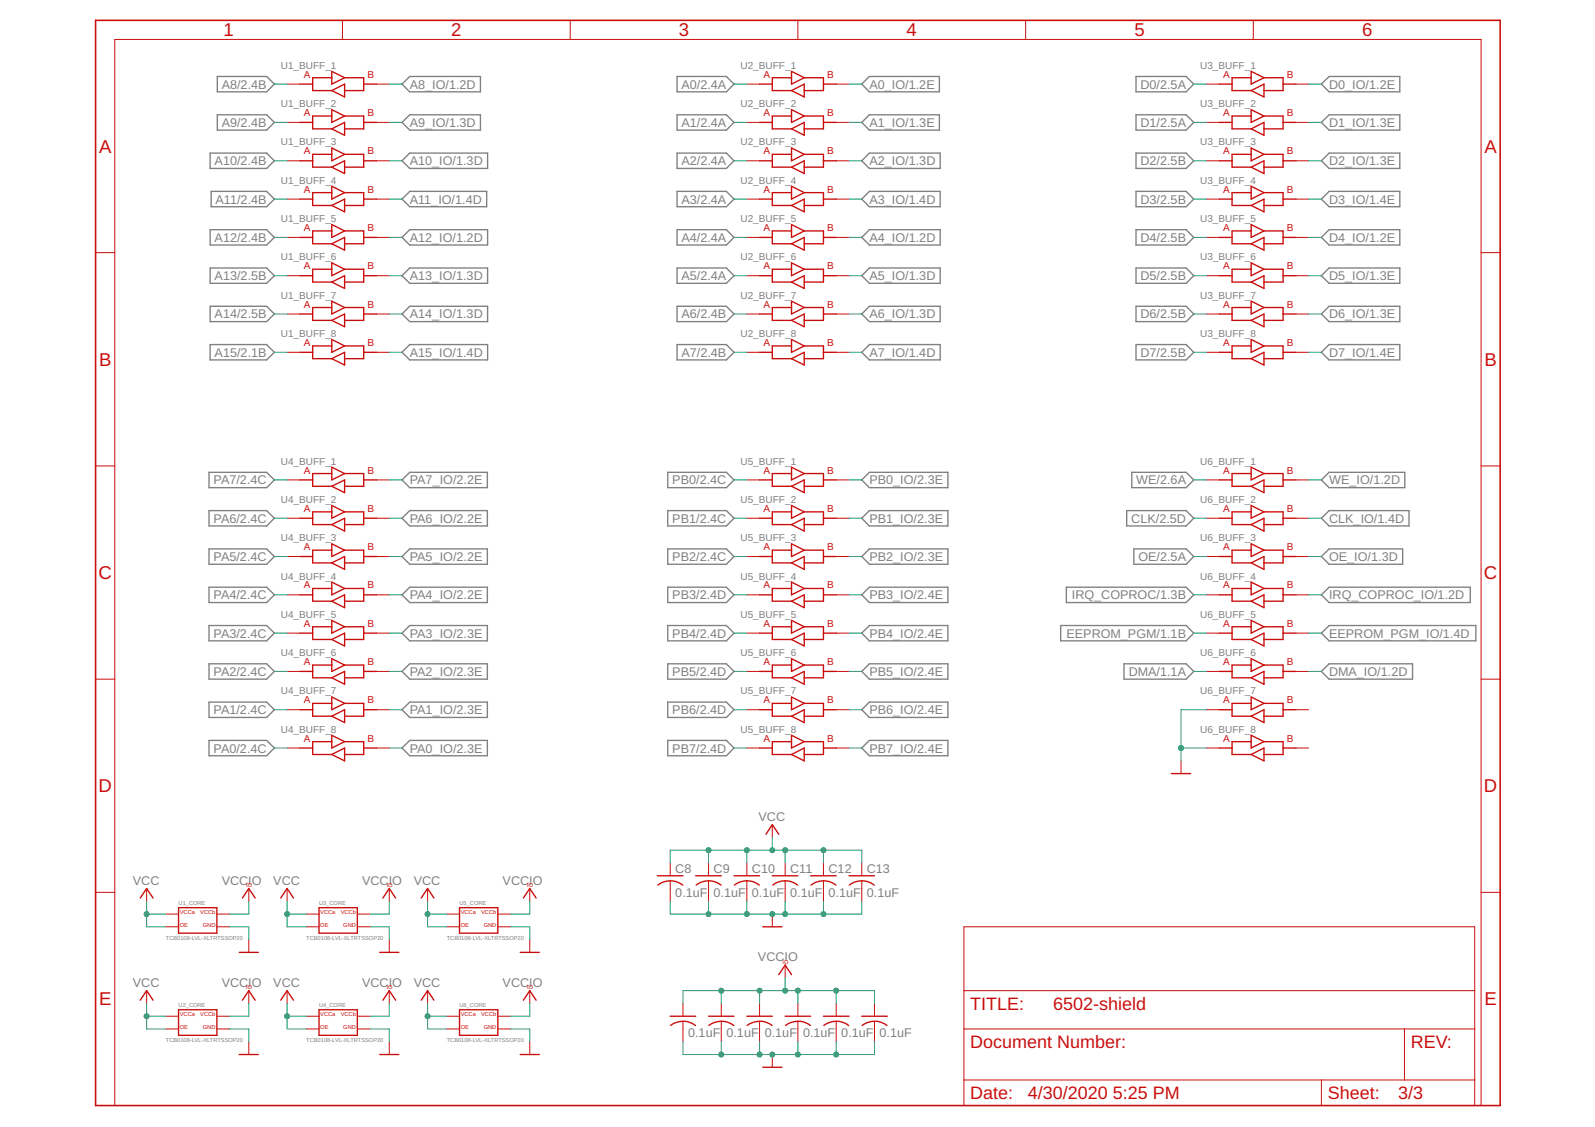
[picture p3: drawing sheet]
<svg xmlns="http://www.w3.org/2000/svg" width="297mm" height="210mm" viewBox="0 0 297 210" stroke-linecap="round" stroke-linejoin="round" font-family="sans-serif">
<g fill="none" stroke="#808080" stroke-width=".25">
<path d="M40.5 14.2h9.2l1.4 1.5-1.4 1.4h-9.2zM74.9 15.7l1.4-1.5h13.2v2.9h-13.2zM126.1 14.2h9.2l1.4 1.5-1.4 1.4h-9.2zM160.5 15.7l1.4-1.5h13v2.9h-13zM211.6 14.2h9.3l1.4 1.5-1.4 1.4h-9.3zM246.1 15.7l1.4-1.5h13.2v2.9h-13.2zM39.1 28.5h10.6l1.4 1.5-1.4 1.4h-10.6zM39.3 35.6h10.4l1.4 1.5-1.4 1.4h-10.4zM40.5 21.4h9.2l1.4 1.4-1.4 1.4h-9.2zM74.9 37.1l1.4-1.5h14.3v2.9h-14.3zM74.9 30l1.4-1.5h14.5v2.9h-14.5zM74.9 22.8l1.4-1.4h13.2v2.8h-13.2z"/>
<path d="M126.1 35.6h9.2l1.4 1.5-1.4 1.4h-9.2zM126.1 28.5h9.2l1.4 1.5-1.4 1.4h-9.2zM126.1 21.4h9.2l1.4 1.4-1.4 1.4h-9.2zM160.5 22.8l1.4-1.4h13v2.8h-13zM161.9 35.6h13.2v2.9h-13.2l-1.4-1.4zM161.9 28.5h13.2v2.9h-13.2l-1.4-1.4zM211.6 21.4h9.3l1.4 1.4-1.4 1.4h-9.3zM211.6 28.5h9.3l1.4 1.5-1.4 1.4h-9.3zM211.6 35.6h9.3l1.4 1.5-1.4 1.4h-9.3zM246.1 37.1l1.4-1.5h13.2v2.9h-13.2zM246.1 30l1.4-1.5h13.2v2.9h-13.2zM246.1 22.8l1.4-1.4h13.2v2.8h-13.2z"/>
<path d="M39.1 57h10.6l1.4 1.5-1.4 1.4h-10.6zM39.1 49.9h10.6l1.4 1.5-1.4 1.4h-10.6zM39.1 42.8h10.6l1.4 1.4-1.4 1.4h-10.6zM74.9 58.5l1.4-1.5h14.5v2.9h-14.5zM74.9 51.4l1.4-1.5h14.5v2.9h-14.5zM74.9 44.2l1.4-1.4h14.5v2.8h-14.5zM126.1 57h9.2l1.4 1.5-1.4 1.4h-9.2zM126.1 49.9h9.2l1.4 1.5-1.4 1.4h-9.2zM126.1 42.8h9.2l1.4 1.4-1.4 1.4h-9.2zM161.9 57h13.2v2.9h-13.2l-1.4-1.4zM161.9 49.9h13.2v2.9h-13.2l-1.4-1.4zM161.9 42.8h13.2v2.8h-13.2l-1.4-1.4z"/>
<path d="M211.6 42.8h9.3l1.4 1.4-1.4 1.4h-9.3zM211.6 49.9h9.3l1.4 1.5-1.4 1.4h-9.3zM211.6 57h9.3l1.4 1.5-1.4 1.4h-9.3zM246.1 58.5l1.4-1.5h13.2v2.9h-13.2zM246.1 51.4l1.4-1.5h13.2v2.9h-13.2zM246.1 44.2l1.4-1.4h13.2v2.8h-13.2zM39.1 64.2h10.6l1.4 1.4-1.4 1.4h-10.6zM74.9 65.6l1.4-1.4h14.5v2.8h-14.5zM126.1 64.2h9.2l1.4 1.4-1.4 1.4h-9.2zM161.9 64.2h13.2v2.8h-13.2l-1.4-1.4zM211.6 64.2h9.3l1.4 1.4-1.4 1.4h-9.3zM246.1 65.6l1.4-1.4h13.2v2.8h-13.2z"/>
<path d="M38.9 95.1h10.8l1.4 1.4-1.4 1.5h-10.8zM38.9 88h10.8l1.4 1.4-1.4 1.4h-10.8zM74.9 96.5l1.4-1.4h14.5v2.9h-14.5zM74.9 89.4l1.4-1.4h14.5v2.8h-14.5zM124.4 95.1h10.9l1.4 1.4-1.4 1.5h-10.9zM124.4 88h10.9l1.4 1.4-1.4 1.4h-10.9zM160.5 96.5l1.4-1.4h14.6v2.9h-14.6zM161.9 88h14.6v2.8h-14.6l-1.4-1.4zM209.8 95.1h11.1l1.4 1.4-1.4 1.5h-11.1zM210.8 88h10.1l1.4 1.4-1.4 1.4h-10.1zM246.1 96.5l1.4-1.4h14.9v2.9h-14.9zM246.1 89.4l1.4-1.4h14.1v2.8h-14.1z"/>
<path d="M38.9 102.2h10.8l1.4 1.5-1.4 1.4h-10.8zM38.9 109.4h10.8l1.4 1.4-1.4 1.4h-10.8zM38.9 116.5h10.8l1.4 1.4-1.4 1.5h-10.8zM74.9 103.7l1.4-1.5h14.5v2.9h-14.5zM74.9 110.8l1.4-1.4h14.5v2.8h-14.5zM74.9 117.9l1.4-1.4h14.5v2.9h-14.5zM124.4 102.2h10.9l1.4 1.5-1.4 1.4h-10.9zM124.4 109.4h10.9l1.4 1.4-1.4 1.4h-10.9zM124.4 116.5h10.9l1.4 1.4-1.4 1.5h-10.9zM160.5 103.7l1.4-1.5h14.6v2.9h-14.6zM160.5 110.8l1.4-1.4h14.6v2.8h-14.6zM160.5 117.9l1.4-1.4h14.6v2.9h-14.6z"/>
<path d="M197.5 116.5h23.4l1.4 1.4-1.4 1.5h-23.4zM198.6 109.4h22.3l1.4 1.4-1.4 1.4h-22.3zM211.2 102.2h9.7l1.4 1.5-1.4 1.4h-9.7zM246.1 103.7l1.4-1.5h13.7v2.9h-13.7zM246.1 110.8l1.4-1.4h26.3v2.8h-26.3zM246.1 117.9l1.4-1.4h27.3v2.9h-27.3zM38.9 123.6h10.8l1.4 1.5-1.4 1.4h-10.8zM38.9 130.8h10.8l1.4 1.4-1.4 1.4h-10.8zM38.9 137.9h10.8l1.4 1.4-1.4 1.5h-10.8zM74.9 125.1l1.4-1.5h14.5v2.9h-14.5zM74.9 132.2l1.4-1.4h14.5v2.8h-14.5zM74.9 139.3l1.4-1.4h14.5v2.9h-14.5z"/>
<path d="M124.4 123.6h10.9l1.4 1.5-1.4 1.4h-10.9zM124.4 130.8h10.9l1.4 1.4-1.4 1.4h-10.9zM124.4 137.9h10.9l1.4 1.4-1.4 1.5h-10.9zM160.5 125.1l1.4-1.5h14.6v2.9h-14.6zM160.5 132.2l1.4-1.4h14.6v2.8h-14.6zM160.5 139.3l1.4-1.4h14.6v2.9h-14.6zM209.3 123.6h11.6l1.4 1.5-1.4 1.4h-11.6zM246.1 125.1l1.4-1.5h15.6v2.9h-15.6z"/>
</g>
<path d="M17.8 3.8h261.6v202.1h-261.6z" fill="none" stroke="#c90d0c" stroke-width=".3"/>
<g fill="none" stroke="#c90d0c" stroke-width=".19">
<path d="M53.5 15.7h2.4M63.8 3.8v3.5M70.1 15.7h2.4M106.2 3.8v3.5M139.1 15.7h2.4M148.6 3.8v3.5M155.7 15.7h2.4M191 3.8v3.5M224.7 15.7h2.4M233.4 3.8v3.5M241.3 15.7h2.4M53.5 22.8h2.4"/>
<path d="M53.5 30h2.4M53.5 37.1h2.4M70.1 22.8h2.4M70.1 30h2.4M70.1 37.1h2.4M139.1 22.8h2.4M139.1 30h2.4M139.1 37.1h2.4M155.7 22.8h2.4M155.7 30h2.4M155.7 37.1h2.4M224.7 22.8h2.4"/>
<path d="M224.7 30h2.4M224.7 37.1h2.4M241.3 22.8h2.4M241.3 30h2.4M241.3 37.1h2.4M17.8 47.1h3.6M53.5 44.2h2.4M53.5 51.4h2.4M53.5 58.5h2.4M70.1 44.2h2.4M70.1 51.4h2.4M70.1 58.5h2.4"/>
<path d="M139.1 44.2h2.4M139.1 51.4h2.4M139.1 58.5h2.4M155.7 44.2h2.4M155.7 51.4h2.4M155.7 58.5h2.4M224.7 44.2h2.4M224.7 51.4h2.4M224.7 58.5h2.4M241.3 44.2h2.4M241.3 51.4h2.4M241.3 58.5h2.4"/>
<path d="M275.8 47.1h3.6M53.5 65.6h2.4M70.1 65.6h2.4M139.1 65.6h2.4M155.7 65.6h2.4M224.7 65.6h2.4M241.3 65.6h2.4M17.8 86.8h3.6M53.5 89.4h2.4M53.5 96.5h2.4M70.1 89.4h2.4M70.1 96.5h2.4"/>
<path d="M139.1 89.4h2.4M139.1 96.5h2.4M155.7 89.4h2.4M155.7 96.5h2.4M224.7 89.4h2.4M224.7 96.5h2.4M241.3 89.4h2.4M241.3 96.5h2.4M275.8 86.8h3.6M53.5 103.7h2.4M53.5 110.8h2.4M53.5 117.9h2.4"/>
<path d="M70.1 103.7h2.4M70.1 110.8h2.4M70.1 117.9h2.4M139.1 103.7h2.4M139.1 110.8h2.4M139.1 117.9h2.4M155.7 103.7h2.4M155.7 110.8h2.4M155.7 117.9h2.4M224.7 103.7h2.4M224.7 110.8h2.4M224.7 117.9h2.4"/>
<path d="M241.3 103.7h2.4M241.3 110.8h2.4M241.3 117.9h2.4M17.8 126.5h3.6M53.5 125.1h2.4M53.5 132.2h2.4M53.5 139.3h2.4M70.1 125.1h2.4M70.1 132.2h2.4M70.1 139.3h2.4M139.1 125.1h2.4M139.1 132.2h2.4"/>
<path d="M139.1 139.3h2.4M155.7 125.1h2.4M155.7 132.2h2.4M155.7 139.3h2.4M224.7 125.1h2.4M224.7 132.2h2.4M224.7 139.3h2.4M241.3 125.1h2.4M241.3 132.2h2.4M241.3 139.3h2.4M275.8 126.5h3.6M143.8 153.6v2.4"/>
<path d="M219.9 141.7v2.4M17.8 166.2h3.6M27.3 165.5v2.4M30.9 172.6h2.4M30.9 170.2h2.4M40.4 172.6h2.4M40.4 170.2h2.4M46.3 165.5v2.4M46.3 175v2.4M53.5 165.5v2.4M57 172.6h2.4M57 170.2h2.4"/>
<path d="M66.5 172.6h2.4M66.5 170.2h2.4M72.5 165.5v2.4M72.5 175v2.4M79.6 165.5v2.4M83.2 172.6h2.4M83.2 170.2h2.4M92.7 172.6h2.4M92.7 170.2h2.4M98.7 165.5v2.4M98.7 175v2.4M124.8 160.7v2.4"/>
<path d="M124.8 164.1v3.8M132 160.7v2.4M132 164.1v3.8M139.1 160.7v2.4M139.1 164.1v3.8M143.8 170.2v2.4M146.2 160.7v2.4M146.2 164.1v3.8M146.2 179.7v2.4M153.4 160.7v2.4M153.4 164.1v3.8M160.5 160.7v2.4"/>
<path d="M160.5 164.1v3.8M179.5 172.6h95.1v33.3h-95.1zM275.8 166.2h3.6M27.3 184.5v2.4M30.9 191.6h2.4M30.9 189.3h2.4M40.4 191.6h2.4M40.4 189.3h2.4M46.3 184.5v2.4M46.3 194v2.4M53.5 184.5v2.4M57 191.6h2.4"/>
<path d="M57 189.3h2.4M66.5 191.6h2.4M66.5 189.3h2.4M72.5 184.5v2.4M72.5 194v2.4M79.6 184.5v2.4M83.2 191.6h2.4M83.2 189.3h2.4M92.7 191.6h2.4M92.7 189.3h2.4M98.7 184.5v2.4M98.7 194v2.4"/>
<path d="M127.2 186.9v2.4M127.2 190.2v3.8M134.3 186.9v2.4M134.3 190.2v3.8M141.5 186.9v2.4M141.5 190.2v3.8M143.8 196.4v2.4M148.6 186.9v2.4M148.6 190.2v3.8M155.7 186.9v2.4M155.7 190.2v3.8M162.9 186.9v2.4"/>
<path d="M162.9 190.2v3.8M179.5 191.6h95.1M179.5 184.5h95.1M261.6 191.6v9.5M21.4 205.9v-198.6h254.4v198.6M179.5 201.1h95.1M246.1 201.1v4.8"/>
</g>
<g fill="none" stroke="#c90d0c" stroke-width=".25">
<path d="M55.9 15.7h2.3M61.8 13.3l2.4 1.2-2.4 1.2zM61.8 14.5h-3.6v2.4h3.6M61.8 16.9l2.4-1.2v2.4zM64.2 14.5h3.5v2.4h-3.5M67.7 15.7h2.4M141.5 15.7h2.3M147.4 14.5h-3.6v2.4h3.6M147.4 13.3l2.4 1.2-2.4 1.2zM147.4 16.9l2.4-1.2v2.4zM149.8 14.5h3.6v2.4h-3.6M153.4 15.7h2.3"/>
<path d="M227.1 15.7h2.3M233 14.5h-3.6v2.4h3.6M233 13.3l2.4 1.2-2.4 1.2zM233 16.9l2.4-1.2v2.4zM235.4 14.5h3.6v2.4h-3.6M239 15.7h2.3M55.9 22.8h2.3M55.9 30h2.3M55.9 37.1h2.3M61.8 20.4l2.4 1.2-2.4 1.2zM61.8 27.6l2.4 1.1-2.4 1.3zM61.8 34.7l2.4 1.2-2.4 1.2z"/>
<path d="M61.8 21.6h-3.6v2.4h3.6M61.8 28.7h-3.6v2.4h3.6M61.8 35.9h-3.6v2.4h3.6M61.8 24l2.4-1.2v2.4zM61.8 31.1l2.4-1.1v2.3zM61.8 38.3l2.4-1.2v2.4zM64.2 21.6h3.5v2.4h-3.5M64.2 28.7h3.5v2.4h-3.5M64.2 35.9h3.5v2.4h-3.5M67.7 22.8h2.4M67.7 30h2.4M67.7 37.1h2.4"/>
<path d="M141.5 22.8h2.3M141.5 30h2.3M141.5 37.1h2.3M147.4 21.6h-3.6v2.4h3.6M147.4 28.7h-3.6v2.4h3.6M147.4 35.9h-3.6v2.4h3.6M147.4 20.4l2.4 1.2-2.4 1.2zM147.4 27.6l2.4 1.1-2.4 1.3zM147.4 34.7l2.4 1.2-2.4 1.2zM147.4 24l2.4-1.2v2.4zM147.4 31.1l2.4-1.1v2.3zM147.4 38.3l2.4-1.2v2.4z"/>
<path d="M149.8 21.6h3.6v2.4h-3.6M149.8 28.7h3.6v2.4h-3.6M149.8 35.9h3.6v2.4h-3.6M153.4 22.8h2.3M153.4 30h2.3M153.4 37.1h2.3M227.1 22.8h2.3M227.1 30h2.3M227.1 37.1h2.3M233 21.6h-3.6v2.4h3.6M233 28.7h-3.6v2.4h3.6M233 35.9h-3.6v2.4h3.6"/>
<path d="M233 20.4l2.4 1.2-2.4 1.2zM233 27.6l2.4 1.1-2.4 1.3zM233 34.7l2.4 1.2-2.4 1.2zM233 24l2.4-1.2v2.4zM233 31.1l2.4-1.1v2.3zM233 38.3l2.4-1.2v2.4zM235.4 21.6h3.6v2.4h-3.6M235.4 28.7h3.6v2.4h-3.6M235.4 35.9h3.6v2.4h-3.6M239 22.8h2.3M239 30h2.3M239 37.1h2.3"/>
<path d="M55.9 44.2h2.3M55.9 51.4h2.3M55.9 58.5h2.3M61.8 41.8l2.4 1.2-2.4 1.2zM61.8 49l2.4 1.1-2.4 1.3zM61.8 56.1l2.4 1.2-2.4 1.2zM61.8 43h-3.6v2.4h3.6M61.8 50.1h-3.6v2.4h3.6M61.8 57.3h-3.6v2.4h3.6M61.8 45.4l2.4-1.2v2.4zM61.8 52.5l2.4-1.1v2.3zM61.8 59.7l2.4-1.2v2.4z"/>
<path d="M64.2 43h3.5v2.4h-3.5M64.2 50.1h3.5v2.4h-3.5M64.2 57.3h3.5v2.4h-3.5M67.7 44.2h2.4M67.7 51.4h2.4M67.7 58.5h2.4M141.5 44.2h2.3M141.5 51.4h2.3M141.5 58.5h2.3M147.4 43h-3.6v2.4h3.6M147.4 50.1h-3.6v2.4h3.6M147.4 57.3h-3.6v2.4h3.6"/>
<path d="M147.4 41.8l2.4 1.2-2.4 1.2zM147.4 49l2.4 1.1-2.4 1.3zM147.4 56.1l2.4 1.2-2.4 1.2zM147.4 45.4l2.4-1.2v2.4zM147.4 52.5l2.4-1.1v2.3zM147.4 59.7l2.4-1.2v2.4zM149.8 43h3.6v2.4h-3.6M149.8 50.1h3.6v2.4h-3.6M149.8 57.3h3.6v2.4h-3.6M153.4 44.2h2.3M153.4 51.4h2.3M153.4 58.5h2.3"/>
<path d="M227.1 44.2h2.3M227.1 51.4h2.3M227.1 58.5h2.3M233 43h-3.6v2.4h3.6M233 50.1h-3.6v2.4h3.6M233 57.3h-3.6v2.4h3.6M233 41.8l2.4 1.2-2.4 1.2zM233 49l2.4 1.1-2.4 1.3zM233 56.1l2.4 1.2-2.4 1.2zM233 45.4l2.4-1.2v2.4zM233 52.5l2.4-1.1v2.3zM233 59.7l2.4-1.2v2.4z"/>
<path d="M235.4 43h3.6v2.4h-3.6M235.4 50.1h3.6v2.4h-3.6M235.4 57.3h3.6v2.4h-3.6M239 44.2h2.3M239 51.4h2.3M239 58.5h2.3M55.9 65.6h2.3M61.8 63.2l2.4 1.2-2.4 1.2zM61.8 64.4h-3.6v2.4h3.6M61.8 66.8l2.4-1.2v2.4zM64.2 64.4h3.5v2.4h-3.5M67.7 65.6h2.4"/>
<path d="M141.5 65.6h2.3M147.4 64.4h-3.6v2.4h3.6M147.4 63.2l2.4 1.2-2.4 1.2zM147.4 66.8l2.4-1.2v2.4zM149.8 64.4h3.6v2.4h-3.6M153.4 65.6h2.3M227.1 65.6h2.3M233 64.4h-3.6v2.4h3.6M233 63.2l2.4 1.2-2.4 1.2zM233 66.8l2.4-1.2v2.4zM235.4 64.4h3.6v2.4h-3.6M239 65.6h2.3"/>
<path d="M55.9 89.4h2.3M55.9 96.5h2.3M61.8 87l2.4 1.2-2.4 1.2zM61.8 94.1l2.4 1.2-2.4 1.2zM61.8 88.2h-3.6v2.4h3.6M61.8 95.3h-3.6v2.4h3.6M61.8 90.6l2.4-1.2v2.4zM61.8 97.7l2.4-1.2v2.4zM64.2 88.2h3.5v2.4h-3.5M64.2 95.3h3.5v2.4h-3.5M67.7 89.4h2.4M67.7 96.5h2.4"/>
<path d="M141.5 89.4h2.3M141.5 96.5h2.3M147.4 87l2.4 1.2-2.4 1.2zM147.4 94.1l2.4 1.2-2.4 1.2zM147.4 88.2h-3.6v2.4h3.6M147.4 95.3h-3.6v2.4h3.6M147.4 90.6l2.4-1.2v2.4zM147.4 97.7l2.4-1.2v2.4zM149.8 88.2h3.6v2.4h-3.6M149.8 95.3h3.6v2.4h-3.6M153.4 89.4h2.3M153.4 96.5h2.3"/>
<path d="M227.1 89.4h2.3M227.1 96.5h2.3M233 87l2.4 1.2-2.4 1.2zM233 94.1l2.4 1.2-2.4 1.2zM233 88.2h-3.6v2.4h3.6M233 95.3h-3.6v2.4h3.6M233 90.6l2.4-1.2v2.4zM233 97.7l2.4-1.2v2.4zM235.4 88.2h3.6v2.4h-3.6M235.4 95.3h3.6v2.4h-3.6M239 89.4h2.3M239 96.5h2.3"/>
<path d="M55.9 103.7h2.3M55.9 110.8h2.3M55.9 117.9h2.3M61.8 101.3l2.4 1.2-2.4 1.2zM61.8 108.4l2.4 1.2-2.4 1.2zM61.8 115.5l2.4 1.2-2.4 1.2zM61.8 102.5h-3.6v2.3h3.6M61.8 109.6h-3.6v2.4h3.6M61.8 116.7h-3.6v2.4h3.6M61.8 104.8l2.4-1.1v2.3zM61.8 112l2.4-1.2v2.4zM61.8 119.1l2.4-1.2v2.4z"/>
<path d="M64.2 102.5h3.5v2.3h-3.5M64.2 109.6h3.5v2.4h-3.5M64.2 116.7h3.5v2.4h-3.5M67.7 103.7h2.4M67.7 110.8h2.4M67.7 117.9h2.4M141.5 103.7h2.3M141.5 110.8h2.3M141.5 117.9h2.3M147.4 101.3l2.4 1.2-2.4 1.2zM147.4 108.4l2.4 1.2-2.4 1.2zM147.4 115.5l2.4 1.2-2.4 1.2z"/>
<path d="M147.4 102.5h-3.6v2.3h3.6M147.4 109.6h-3.6v2.4h3.6M147.4 116.7h-3.6v2.4h3.6M147.4 104.8l2.4-1.1v2.3zM147.4 112l2.4-1.2v2.4zM147.4 119.1l2.4-1.2v2.4zM149.8 102.5h3.6v2.3h-3.6M149.8 109.6h3.6v2.4h-3.6M149.8 116.7h3.6v2.4h-3.6M153.4 103.7h2.3M153.4 110.8h2.3M153.4 117.9h2.3"/>
<path d="M227.1 103.7h2.3M227.1 110.8h2.3M227.1 117.9h2.3M233 101.3l2.4 1.2-2.4 1.2zM233 108.4l2.4 1.2-2.4 1.2zM233 115.5l2.4 1.2-2.4 1.2zM233 102.5h-3.6v2.3h3.6M233 109.6h-3.6v2.4h3.6M233 116.7h-3.6v2.4h3.6M233 104.8l2.4-1.1v2.3zM233 112l2.4-1.2v2.4zM233 119.1l2.4-1.2v2.4z"/>
<path d="M235.4 102.5h3.6v2.3h-3.6M235.4 109.6h3.6v2.4h-3.6M235.4 116.7h3.6v2.4h-3.6M239 103.7h2.3M239 110.8h2.3M239 117.9h2.3M55.9 125.1h2.3M55.9 132.2h2.3M55.9 139.3h2.3M61.8 122.7l2.4 1.2-2.4 1.2zM61.8 129.8l2.4 1.2-2.4 1.2zM61.8 136.9l2.4 1.2-2.4 1.2z"/>
<path d="M61.8 123.9h-3.6v2.3h3.6M61.8 131h-3.6v2.4h3.6M61.8 138.1h-3.6v2.4h3.6M61.8 126.2l2.4-1.1v2.3zM61.8 133.4l2.4-1.2v2.4zM64.2 123.9h3.5v2.3h-3.5M64.2 131h3.5v2.4h-3.5M64.2 138.1h3.5v2.4h-3.5M67.7 125.1h2.4M67.7 132.2h2.4M67.7 139.3h2.4M141.5 125.1h2.3"/>
<path d="M141.5 132.2h2.3M141.5 139.3h2.3M147.4 122.7l2.4 1.2-2.4 1.2zM147.4 129.8l2.4 1.2-2.4 1.2zM147.4 136.9l2.4 1.2-2.4 1.2zM147.4 123.9h-3.6v2.3h3.6M147.4 131h-3.6v2.4h3.6M147.4 138.1h-3.6v2.4h3.6M147.4 126.2l2.4-1.1v2.3zM147.4 133.4l2.4-1.2v2.4zM149.8 123.9h3.6v2.3h-3.6M149.8 131h3.6v2.4h-3.6"/>
<path d="M149.8 138.1h3.6v2.4h-3.6M153.4 125.1h2.3M153.4 132.2h2.3M153.4 139.3h2.3M227.1 125.1h2.3M227.1 132.2h2.3M227.1 139.3h2.3M233 122.7l2.4 1.2-2.4 1.2zM233 129.8l2.4 1.2-2.4 1.2zM233 136.9l2.4 1.2-2.4 1.2zM233 123.9h-3.6v2.3h3.6M233 131h-3.6v2.4h3.6"/>
<path d="M233 138.1h-3.6v2.4h3.6M233 126.2l2.4-1.1v2.3zM233 133.4l2.4-1.2v2.4zM235.4 123.9h3.6v2.3h-3.6M235.4 131h3.6v2.4h-3.6M235.4 138.1h3.6v2.4h-3.6M239 125.1h2.3M239 132.2h2.3M239 139.3h2.3M61.8 140.5l2.4-1.2v2.4zM142.6 155.4l1.2-1.8 1.2 1.8M147.4 140.5l2.4-1.2v2.4z"/>
<path d="M218.1 144.1h3.6M233 140.5l2.4-1.2v2.4zM26.1 167.3l1.2-1.8 1.2 1.8M33.3 169.1h7.1v4.7h-7.1zM44.6 177.4h3.5M45.1 167.3l1.2-1.8 1.2 1.8M52.3 167.3l1.2-1.8 1.2 1.8M59.4 169.1h7.1v4.7h-7.1zM70.7 177.4h3.6M71.3 167.3l1.2-1.8 1.2 1.8M78.4 167.3l1.2-1.8 1.2 1.8M85.6 169.1h7.1v4.7h-7.1z"/>
<path d="M96.9 177.4h3.5M97.5 167.3l1.2-1.8 1.1 1.8M122.4 163.1h4.8M124.8 164a3.7 3.7 0 0 1 2.3 .8M124.8 164.1l-1.4 .2-.9 .5M129.6 163.1h4.7M132 164a3.7 3.7 0 0 1 2.3 .8M132 164.1l-1.5 .2-.9 .5M136.7 163.1h4.8M139.1 164a3.7 3.7 0 0 1 2.3 .8M139.1 164.1l-1.5 .2-.8 .5M142 172.6h3.6"/>
<path d="M143.8 163.1h4.8M146.2 164a3.7 3.7 0 0 1 2.3 .8M146.2 164.1l-1.4 .2-.9 .5M151 163.1h4.7M153.4 164a3.7 3.7 0 0 1 2.3 .8M153.4 164.1l-1.5 .2-.9 .5M158.1 163.1h4.8M160.5 164a3.7 3.7 0 0 1 2.3 .8M160.5 164.1l-1.5 .2-.8 .5M26.1 186.3l1.2-1.8 1.2 1.8M33.3 188.1h7.1v4.7h-7.1zM44.6 196.4h3.5"/>
<path d="M45.1 186.3l1.2-1.8 1.2 1.8M52.3 186.3l1.2-1.8 1.2 1.8M59.4 188.1h7.1v4.7h-7.1zM70.7 196.4h3.6M71.3 186.3l1.2-1.8 1.2 1.8M78.4 186.3l1.2-1.8 1.2 1.8M85.6 188.1h7.1v4.7h-7.1zM96.9 196.4h3.5M97.5 186.3l1.2-1.8 1.1 1.8M124.8 189.3h4.8M127.2 190.2l1 .1 1.3 .7M127.2 190.2l-1.5 .3-.8 .5"/>
<path d="M132 189.3h4.7M134.3 190.2l1 .1 1.4 .7M134.3 190.2l-1.4 .3-.9 .5M139.1 189.3h4.7M141.5 190.2l1 .1 1.3 .7M141.5 190.2l-1.5 .3-.9 .5M142 198.8h3.6M145 181.5l1.2-1.8 1.2 1.8M146.2 189.3h4.8M148.6 190.2l1 .1 1.3 .7M148.6 190.2l-1.4 .3-.9 .5M153.4 189.3h4.7"/>
<path d="M155.7 190.2l1 .1 1.4 .7M155.7 190.2l-1.4 .3-.9 .5M160.5 189.3h4.7M162.9 190.2l1 .1 1.3 .7M162.9 190.2l-1.5 .3-.9 .5"/>
</g>
<g fill="none" stroke="#0dab76" stroke-width=".19">
<path d="M51.1 15.7h2.4M72.5 15.7h2.4M136.7 15.7h2.4M158.1 15.7h2.4M222.3 15.7h2.4M243.7 15.7h2.4M51.1 37.1h2.4M51.1 30h2.4M51.1 22.8h2.4M72.5 37.1h2.4M72.5 30h2.4M72.5 22.8h2.4"/>
<path d="M136.7 37.1h2.4M136.7 30h2.4M136.7 22.8h2.4M158.1 37.1h2.4M158.1 30h2.4M158.1 22.8h2.4M222.3 37.1h2.4M222.3 30h2.4M222.3 22.8h2.4M243.7 37.1h2.4M243.7 30h2.4M243.7 22.8h2.4"/>
<path d="M51.1 58.5h2.4M51.1 51.4h2.4M51.1 44.2h2.4M72.5 58.5h2.4M72.5 51.4h2.4M72.5 44.2h2.4M136.7 58.5h2.4M136.7 51.4h2.4M136.7 44.2h2.4M158.1 58.5h2.4M158.1 51.4h2.4M158.1 44.2h2.4"/>
<path d="M222.3 58.5h2.4M222.3 51.4h2.4M222.3 44.2h2.4M243.7 58.5h2.4M243.7 51.4h2.4M243.7 44.2h2.4M51.1 65.6h2.4M72.5 65.6h2.4M136.7 65.6h2.4M158.1 65.6h2.4M222.3 65.6h2.4M243.7 65.6h2.4"/>
<path d="M51.1 96.5h2.4M51.1 89.4h2.4M72.5 96.5h2.4M72.5 89.4h2.4M136.7 96.5h2.4M136.7 89.4h2.4M158.1 96.5h2.4M158.1 89.4h2.4M222.3 96.5h2.4M222.3 89.4h2.4M243.7 96.5h2.4M243.7 89.4h2.4"/>
<path d="M51.1 103.7h2.4M51.1 110.8h2.4M51.1 117.9h2.4M72.5 103.7h2.4M72.5 110.8h2.4M72.5 117.9h2.4M136.7 103.7h2.4M136.7 110.8h2.4M136.7 117.9h2.4M158.1 103.7h2.4M158.1 110.8h2.4M158.1 117.9h2.4"/>
<path d="M222.3 103.7h2.4M222.3 110.8h2.4M222.3 117.9h2.4M243.7 103.7h2.4M243.7 110.8h2.4M243.7 117.9h2.4M51.1 132.2h2.4M51.1 139.3h2.4M51.1 125.1h2.4M72.5 132.2h2.4M72.5 139.3h2.4M72.5 125.1h2.4"/>
<path d="M136.7 132.2h2.4M136.7 139.3h2.4M136.7 125.1h2.4M158.1 132.2h2.4M158.1 139.3h2.4M158.1 125.1h2.4M219.9 139.3h4.8M222.3 125.1h2.4M224.7 132.2h-4.8v9.5M243.7 125.1h2.4M132 158.3v2.4M139.1 158.3v2.4"/>
<path d="M143.8 156v2.3M146.2 158.3v2.4M153.4 158.3v2.4M27.3 167.9v4.7h3.6M27.3 170.2h3.6M42.8 172.6h3.5v2.4M46.3 167.9v2.3h-3.5M53.5 167.9v4.7h3.5M53.5 170.2h3.5M68.9 172.6h3.6v2.4M72.5 167.9v2.3h-3.6M79.6 167.9v4.7h3.6"/>
<path d="M79.6 170.2h3.6M95.1 172.6h3.6v2.4M98.7 167.9v2.3h-3.6M124.8 167.9v2.3h35.7v-2.3M124.8 160.7v-2.4h35.7v2.4M132 167.9v2.3M139.1 167.9v2.3M146.2 167.9v2.3M153.4 167.9v2.3M27.3 186.9v4.7h3.6M27.3 189.3h3.6M42.8 191.6h3.5v2.4"/>
<path d="M46.3 186.9v2.4h-3.5M53.5 186.9v4.7h3.5M53.5 189.3h3.5M68.9 191.6h3.6v2.4M72.5 186.9v2.4h-3.6M79.6 186.9v4.7h3.6M79.6 189.3h3.6M95.1 191.6h3.6v2.4M98.7 186.9v2.4h-3.6M127.2 186.9v-2.4h35.7v2.4M127.2 194v2.4h35.7v-2.4M134.3 184.5v2.4"/>
<path d="M134.3 194v2.4M141.5 184.5v2.4M141.5 194v2.4M146.2 182.1v2.4M148.6 184.5v2.4M148.6 194v2.4M155.7 184.5v2.4M155.7 194v2.4"/>
</g>
<g fill="#0dab76" stroke="#0dab76" stroke-width=".19">
<circle cx="27.3" cy="170.2" r=".47"/>
<circle cx="53.5" cy="170.2" r=".47"/>
<circle cx="79.6" cy="170.2" r=".47"/>
<circle cx="27.3" cy="189.3" r=".47"/>
<circle cx="53.5" cy="189.3" r=".47"/>
<circle cx="79.6" cy="189.3" r=".47"/>
<circle cx="153.4" cy="158.3" r=".47"/>
<circle cx="146.2" cy="158.3" r=".47"/>
<circle cx="132" cy="158.3" r=".47"/>
<circle cx="143.8" cy="158.3" r=".47"/>
<circle cx="139.1" cy="158.3" r=".47"/>
<circle cx="155.7" cy="184.5" r=".47"/>
<circle cx="148.6" cy="184.5" r=".47"/>
<circle cx="134.3" cy="184.5" r=".47"/>
<circle cx="141.5" cy="184.5" r=".47"/>
<circle cx="146.2" cy="184.5" r=".47"/>
<circle cx="219.9" cy="139.3" r=".47"/>
<circle cx="143.8" cy="170.2" r=".47"/>
<circle cx="139.1" cy="170.2" r=".47"/>
<circle cx="132" cy="170.2" r=".47"/>
<circle cx="146.2" cy="170.2" r=".47"/>
<circle cx="153.4" cy="170.2" r=".47"/>
<circle cx="148.6" cy="196.4" r=".47"/>
<circle cx="155.7" cy="196.4" r=".47"/>
<circle cx="134.3" cy="196.4" r=".47"/>
<circle cx="143.8" cy="196.4" r=".47"/>
<circle cx="141.5" cy="196.4" r=".47"/>
</g>
<g font-size="3.5" fill="#c90d0c">
<text x="41.6" y="6.8">1</text>
<text x="84" y="6.8">2</text>
<text x="126.4" y="6.8">3</text>
<text x="168.8" y="6.8">4</text>
<text x="211.3" y="6.8">5</text>
<text x="253.7" y="6.8">6</text>
<text x="18.4" y="28.4">A</text>
<text x="276.5" y="28.4">A</text>
<text x="18.4" y="68.1">B</text>
<text x="276.5" y="68.1">B</text>
<text x="18.3" y="107.8">C</text>
<text x="276.4" y="107.8">C</text>
<text x="18.3" y="147.5">D</text>
<text x="276.4" y="147.5">D</text>
<text x="18.4" y="187.3">E</text>
<text x="276.5" y="187.3">E</text>
</g>
<g font-size="3.3" fill="#c90d0c">
<text x="180.7" y="188.1">TITLE:</text>
<text x="196.2" y="188.1">6502-shield</text>
<text x="180.7" y="195.2">Document Number:</text>
<text x="262.7" y="195.2">REV:</text>
<text x="180.7" y="204.7">Date:</text>
<text x="191.4" y="204.7">4/30/2020</text>
<text x="207.2" y="204.7">5:25 PM</text>
<text x="247.3" y="204.7">Sheet:</text>
<text x="260.4" y="204.7">3/3</text>
</g>
<g font-size="2.3" fill="#808080">
<text x="41.3" y="16.5">A8/2.4B</text>
<text x="76.3" y="16.5">A8_IO/1.2D</text>
<text x="126.9" y="16.5">A0/2.4A</text>
<text x="161.9" y="16.5">A0_IO/1.2E</text>
<text x="212.4" y="16.5">D0/2.5A</text>
<text x="247.5" y="16.5">D0_IO/1.2E</text>
<text x="41.3" y="23.6">A9/2.4B</text>
<text x="76.3" y="23.6">A9_IO/1.3D</text>
<text x="126.9" y="23.6">A1/2.4A</text>
<text x="161.9" y="23.6">A1_IO/1.3E</text>
<text x="212.4" y="23.6">D1/2.5A</text>
<text x="247.5" y="23.6">D1_IO/1.3E</text>
<text x="40" y="30.8">A10/2.4B</text>
<text x="76.3" y="30.8">A10_IO/1.3D</text>
<text x="126.9" y="30.8">A2/2.4A</text>
<text x="161.9" y="30.8">A2_IO/1.3D</text>
<text x="212.4" y="30.8">D2/2.5B</text>
<text x="247.5" y="30.8">D2_IO/1.3E</text>
<text x="40.1" y="37.9">A11/2.4B</text>
<text x="76.3" y="37.9">A11_IO/1.4D</text>
<text x="126.9" y="37.9">A3/2.4A</text>
<text x="161.9" y="37.9">A3_IO/1.4D</text>
<text x="212.4" y="37.9">D3/2.5B</text>
<text x="247.5" y="37.9">D3_IO/1.4E</text>
<text x="40" y="45">A12/2.4B</text>
<text x="76.3" y="45">A12_IO/1.2D</text>
<text x="126.9" y="45">A4/2.4A</text>
<text x="161.9" y="45">A4_IO/1.2D</text>
<text x="212.4" y="45">D4/2.5B</text>
<text x="247.5" y="45">D4_IO/1.2E</text>
<text x="40" y="52.2">A13/2.5B</text>
<text x="76.3" y="52.2">A13_IO/1.3D</text>
<text x="126.9" y="52.2">A5/2.4A</text>
<text x="161.9" y="52.2">A5_IO/1.3D</text>
<text x="212.4" y="52.2">D5/2.5B</text>
<text x="247.5" y="52.2">D5_IO/1.3E</text>
<text x="40" y="59.3">A14/2.5B</text>
<text x="76.3" y="59.3">A14_IO/1.3D</text>
<text x="126.9" y="59.3">A6/2.4B</text>
<text x="161.9" y="59.3">A6_IO/1.3D</text>
<text x="212.4" y="59.3">D6/2.5B</text>
<text x="247.5" y="59.3">D6_IO/1.3E</text>
<text x="40" y="66.4">A15/2.1B</text>
<text x="76.3" y="66.4">A15_IO/1.4D</text>
<text x="126.9" y="66.4">A7/2.4B</text>
<text x="161.9" y="66.4">A7_IO/1.4D</text>
<text x="212.4" y="66.4">D7/2.5B</text>
<text x="247.5" y="66.4">D7_IO/1.4E</text>
<text x="39.8" y="90.2">PA7/2.4C</text>
<text x="76.3" y="90.2">PA7_IO/2.2E</text>
<text x="125.2" y="90.2">PB0/2.4C</text>
<text x="161.9" y="90.2">PB0_IO/2.3E</text>
<text x="211.6" y="90.2">WE/2.6A</text>
<text x="247.5" y="90.2">WE_IO/1.2D</text>
<text x="39.8" y="97.4">PA6/2.4C</text>
<text x="76.3" y="97.4">PA6_IO/2.2E</text>
<text x="125.2" y="97.4">PB1/2.4C</text>
<text x="161.9" y="97.4">PB1_IO/2.3E</text>
<text x="210.7" y="97.4">CLK/2.5D</text>
<text x="247.5" y="97.4">CLK_IO/1.4D</text>
<text x="39.8" y="104.5">PA5/2.4C</text>
<text x="76.3" y="104.5">PA5_IO/2.2E</text>
<text x="125.2" y="104.5">PB2/2.4C</text>
<text x="161.9" y="104.5">PB2_IO/2.3E</text>
<text x="212" y="104.5">OE/2.5A</text>
<text x="247.5" y="104.5">OE_IO/1.3D</text>
<text x="39.8" y="111.6">PA4/2.4C</text>
<text x="76.3" y="111.6">PA4_IO/2.2E</text>
<text x="125.2" y="111.6">PB3/2.4D</text>
<text x="161.9" y="111.6">PB3_IO/2.4E</text>
<text x="199.6" y="111.6">IRQ_COPROC/1.3B</text>
<text x="247.5" y="111.6">IRQ_COPROC_IO/1.2D</text>
<text x="39.8" y="118.8">PA3/2.4C</text>
<text x="76.3" y="118.8">PA3_IO/2.3E</text>
<text x="125.2" y="118.8">PB4/2.4D</text>
<text x="161.9" y="118.8">PB4_IO/2.4E</text>
<text x="198.6" y="118.8">EEPROM_PGM/1.1B</text>
<text x="247.5" y="118.8">EEPROM_PGM_IO/1.4D</text>
<text x="39.8" y="125.9">PA2/2.4C</text>
<text x="76.3" y="125.9">PA2_IO/2.3E</text>
<text x="125.2" y="125.9">PB5/2.4D</text>
<text x="161.9" y="125.9">PB5_IO/2.4E</text>
<text x="210.2" y="125.9">DMA/1.1A</text>
<text x="247.5" y="125.9">DMA_IO/1.2D</text>
<text x="39.8" y="133">PA1/2.4C</text>
<text x="76.3" y="133">PA1_IO/2.3E</text>
<text x="125.2" y="133">PB6/2.4D</text>
<text x="161.9" y="133">PB6_IO/2.4E</text>
<text x="39.8" y="140.2">PA0/2.4C</text>
<text x="76.3" y="140.2">PA0_IO/2.3E</text>
<text x="125.2" y="140.2">PB7/2.4D</text>
<text x="161.9" y="140.2">PB7_IO/2.4E</text>
<text x="141.3" y="152.9">VCC</text>
<text x="24.7" y="164.8">VCC</text>
<text x="41.3" y="164.8">VCCIO</text>
<text x="50.9" y="164.8">VCC</text>
<text x="67.4" y="164.8">VCCIO</text>
<text x="77.1" y="164.8">VCC</text>
<text x="93.6" y="164.8">VCCIO</text>
<text x="125.8" y="167">0.1uF</text>
<text x="125.8" y="162.5">C8</text>
<text x="132.9" y="167">0.1uF</text>
<text x="132.9" y="162.5">C9</text>
<text x="140" y="167">0.1uF</text>
<text x="140" y="162.5">C10</text>
<text x="147.2" y="167">0.1uF</text>
<text x="147.2" y="162.5">C11</text>
<text x="154.3" y="167">0.1uF</text>
<text x="154.3" y="162.5">C12</text>
<text x="161.4" y="167">0.1uF</text>
<text x="161.4" y="162.5">C13</text>
<text x="141.2" y="179">VCCIO</text>
<text x="24.7" y="183.8">VCC</text>
<text x="41.3" y="183.8">VCCIO</text>
<text x="50.9" y="183.8">VCC</text>
<text x="67.4" y="183.8">VCCIO</text>
<text x="77.1" y="183.8">VCC</text>
<text x="93.6" y="183.8">VCCIO</text>
<text x="128.1" y="193.2">0.1uF</text>
<text x="135.3" y="193.2">0.1uF</text>
<text x="142.4" y="193.2">0.1uF</text>
<text x="149.5" y="193.2">0.1uF</text>
<text x="156.7" y="193.2">0.1uF</text>
<text x="163.8" y="193.2">0.1uF</text>
</g>
<g font-size="1.9" fill="#808080">
<text x="52.3" y="12.8">U1_BUFF_1</text>
<text x="137.9" y="12.8">U2_BUFF_1</text>
<text x="223.5" y="12.8">U3_BUFF_1</text>
<text x="52.3" y="20">U1_BUFF_2</text>
<text x="137.9" y="20">U2_BUFF_2</text>
<text x="223.5" y="20">U3_BUFF_2</text>
<text x="52.3" y="27.1">U1_BUFF_3</text>
<text x="137.9" y="27.1">U2_BUFF_3</text>
<text x="223.5" y="27.1">U3_BUFF_3</text>
<text x="52.3" y="34.2">U1_BUFF_4</text>
<text x="137.9" y="34.2">U2_BUFF_4</text>
<text x="223.5" y="34.2">U3_BUFF_4</text>
<text x="52.3" y="41.4">U1_BUFF_5</text>
<text x="137.9" y="41.4">U2_BUFF_5</text>
<text x="223.5" y="41.4">U3_BUFF_5</text>
<text x="52.3" y="48.5">U1_BUFF_6</text>
<text x="137.9" y="48.5">U2_BUFF_6</text>
<text x="223.5" y="48.5">U3_BUFF_6</text>
<text x="52.3" y="55.6">U1_BUFF_7</text>
<text x="137.9" y="55.6">U2_BUFF_7</text>
<text x="223.5" y="55.6">U3_BUFF_7</text>
<text x="52.3" y="62.8">U1_BUFF_8</text>
<text x="137.9" y="62.8">U2_BUFF_8</text>
<text x="223.5" y="62.8">U3_BUFF_8</text>
<text x="52.3" y="86.5">U4_BUFF_1</text>
<text x="137.9" y="86.5">U5_BUFF_1</text>
<text x="223.5" y="86.5">U6_BUFF_1</text>
<text x="52.3" y="93.7">U4_BUFF_2</text>
<text x="137.9" y="93.7">U5_BUFF_2</text>
<text x="223.5" y="93.7">U6_BUFF_2</text>
<text x="52.3" y="100.8">U4_BUFF_3</text>
<text x="137.9" y="100.8">U5_BUFF_3</text>
<text x="223.5" y="100.8">U6_BUFF_3</text>
<text x="52.3" y="107.9">U4_BUFF_4</text>
<text x="137.9" y="107.9">U5_BUFF_4</text>
<text x="223.5" y="107.9">U6_BUFF_4</text>
<text x="52.3" y="115.1">U4_BUFF_5</text>
<text x="137.9" y="115.1">U5_BUFF_5</text>
<text x="223.5" y="115.1">U6_BUFF_5</text>
<text x="52.3" y="122.2">U4_BUFF_6</text>
<text x="137.9" y="122.2">U5_BUFF_6</text>
<text x="223.5" y="122.2">U6_BUFF_6</text>
<text x="52.3" y="129.3">U4_BUFF_7</text>
<text x="137.9" y="129.3">U5_BUFF_7</text>
<text x="223.5" y="129.3">U6_BUFF_7</text>
<text x="52.3" y="136.5">U4_BUFF_8</text>
<text x="137.9" y="136.5">U5_BUFF_8</text>
<text x="223.5" y="136.5">U6_BUFF_8</text>
</g>
<g font-size="1.9" fill="#c90d0c">
<text x="56.6" y="14.5">A</text>
<text x="68.5" y="14.5">B</text>
<text x="142.2" y="14.5">A</text>
<text x="154.1" y="14.5">B</text>
<text x="227.8" y="14.5">A</text>
<text x="239.7" y="14.5">B</text>
<text x="56.6" y="21.6">A</text>
<text x="68.5" y="21.6">B</text>
<text x="142.2" y="21.6">A</text>
<text x="154.1" y="21.6">B</text>
<text x="227.8" y="21.6">A</text>
<text x="239.7" y="21.6">B</text>
<text x="56.6" y="28.8">A</text>
<text x="68.5" y="28.8">B</text>
<text x="142.2" y="28.8">A</text>
<text x="154.1" y="28.8">B</text>
<text x="227.8" y="28.8">A</text>
<text x="239.7" y="28.8">B</text>
<text x="56.6" y="35.9">A</text>
<text x="68.5" y="35.9">B</text>
<text x="142.2" y="35.9">A</text>
<text x="154.1" y="35.9">B</text>
<text x="227.8" y="35.9">A</text>
<text x="239.7" y="35.9">B</text>
<text x="56.6" y="43">A</text>
<text x="68.5" y="43">B</text>
<text x="142.2" y="43">A</text>
<text x="154.1" y="43">B</text>
<text x="227.8" y="43">A</text>
<text x="239.7" y="43">B</text>
<text x="56.6" y="50.2">A</text>
<text x="68.5" y="50.2">B</text>
<text x="142.2" y="50.2">A</text>
<text x="154.1" y="50.2">B</text>
<text x="227.8" y="50.2">A</text>
<text x="239.7" y="50.2">B</text>
<text x="56.6" y="57.3">A</text>
<text x="68.5" y="57.3">B</text>
<text x="142.2" y="57.3">A</text>
<text x="154.1" y="57.3">B</text>
<text x="227.8" y="57.3">A</text>
<text x="239.7" y="57.3">B</text>
<text x="56.6" y="64.4">A</text>
<text x="68.5" y="64.4">B</text>
<text x="142.2" y="64.4">A</text>
<text x="154.1" y="64.4">B</text>
<text x="227.8" y="64.4">A</text>
<text x="239.7" y="64.4">B</text>
<text x="56.6" y="88.2">A</text>
<text x="68.5" y="88.2">B</text>
<text x="142.2" y="88.2">A</text>
<text x="154.1" y="88.2">B</text>
<text x="227.8" y="88.2">A</text>
<text x="239.7" y="88.2">B</text>
<text x="56.6" y="95.3">A</text>
<text x="68.5" y="95.3">B</text>
<text x="142.2" y="95.3">A</text>
<text x="154.1" y="95.3">B</text>
<text x="227.8" y="95.3">A</text>
<text x="239.7" y="95.3">B</text>
<text x="56.6" y="102.5">A</text>
<text x="68.5" y="102.5">B</text>
<text x="142.2" y="102.5">A</text>
<text x="154.1" y="102.5">B</text>
<text x="227.8" y="102.5">A</text>
<text x="239.7" y="102.5">B</text>
<text x="56.6" y="109.6">A</text>
<text x="68.5" y="109.6">B</text>
<text x="142.2" y="109.6">A</text>
<text x="154.1" y="109.6">B</text>
<text x="227.8" y="109.6">A</text>
<text x="239.7" y="109.6">B</text>
<text x="56.6" y="116.7">A</text>
<text x="68.5" y="116.7">B</text>
<text x="142.2" y="116.7">A</text>
<text x="154.1" y="116.7">B</text>
<text x="227.8" y="116.7">A</text>
<text x="239.7" y="116.7">B</text>
<text x="56.6" y="123.9">A</text>
<text x="68.5" y="123.9">B</text>
<text x="142.2" y="123.9">A</text>
<text x="154.1" y="123.9">B</text>
<text x="227.8" y="123.9">A</text>
<text x="239.7" y="123.9">B</text>
<text x="56.6" y="131">A</text>
<text x="68.5" y="131">B</text>
<text x="142.2" y="131">A</text>
<text x="154.1" y="131">B</text>
<text x="227.8" y="131">A</text>
<text x="239.7" y="131">B</text>
<text x="56.6" y="138.1">A</text>
<text x="68.5" y="138.1">B</text>
<text x="142.2" y="138.1">A</text>
<text x="154.1" y="138.1">B</text>
<text x="227.8" y="138.1">A</text>
<text x="239.7" y="138.1">B</text>
</g>
<g font-size="1.1" fill="#c90d0c">
<text x="45.9" y="165.2">IO</text>
<text x="72" y="165.2">IO</text>
<text x="98.2" y="165.2">IO</text>
<text x="33.5" y="170.2">VCCa</text>
<text x="33.5" y="172.6">OE</text>
<text x="37.3" y="170.2">VCCb</text>
<text x="37.8" y="172.6">GND</text>
<text x="59.7" y="170.2">VCCa</text>
<text x="59.7" y="172.6">OE</text>
<text x="63.5" y="170.2">VCCb</text>
<text x="63.9" y="172.6">GND</text>
<text x="85.8" y="170.2">VCCa</text>
<text x="85.8" y="172.6">OE</text>
<text x="89.6" y="170.2">VCCb</text>
<text x="90.1" y="172.6">GND</text>
<text x="145.7" y="179.5">IO</text>
<text x="45.9" y="184.3">IO</text>
<text x="72" y="184.3">IO</text>
<text x="98.2" y="184.3">IO</text>
<text x="33.5" y="189.3">VCCa</text>
<text x="33.5" y="191.6">OE</text>
<text x="37.3" y="189.3">VCCb</text>
<text x="37.8" y="191.6">GND</text>
<text x="59.7" y="189.3">VCCa</text>
<text x="59.7" y="191.6">OE</text>
<text x="63.5" y="189.3">VCCb</text>
<text x="63.9" y="191.6">GND</text>
<text x="85.8" y="189.3">VCCa</text>
<text x="85.8" y="191.6">OE</text>
<text x="89.6" y="189.3">VCCb</text>
<text x="90.1" y="191.6">GND</text>
</g>
<g font-size="1.1" fill="#808080">
<text x="33.3" y="168.6">U1_CORE</text>
<text x="59.4" y="168.6">U3_CORE</text>
<text x="85.6" y="168.6">U5_CORE</text>
<text x="30.9" y="175">TCB0108-LVL-XLTRTSSOP20</text>
<text x="57" y="175">TCB0108-LVL-XLTRTSSOP20</text>
<text x="83.2" y="175">TCB0108-LVL-XLTRTSSOP20</text>
<text x="33.3" y="187.6">U2_CORE</text>
<text x="59.4" y="187.6">U4_CORE</text>
<text x="85.6" y="187.6">U6_CORE</text>
<text x="30.9" y="194">TCB0108-LVL-XLTRTSSOP20</text>
<text x="57" y="194">TCB0108-LVL-XLTRTSSOP20</text>
<text x="83.2" y="194">TCB0108-LVL-XLTRTSSOP20</text>
</g>
</svg>
